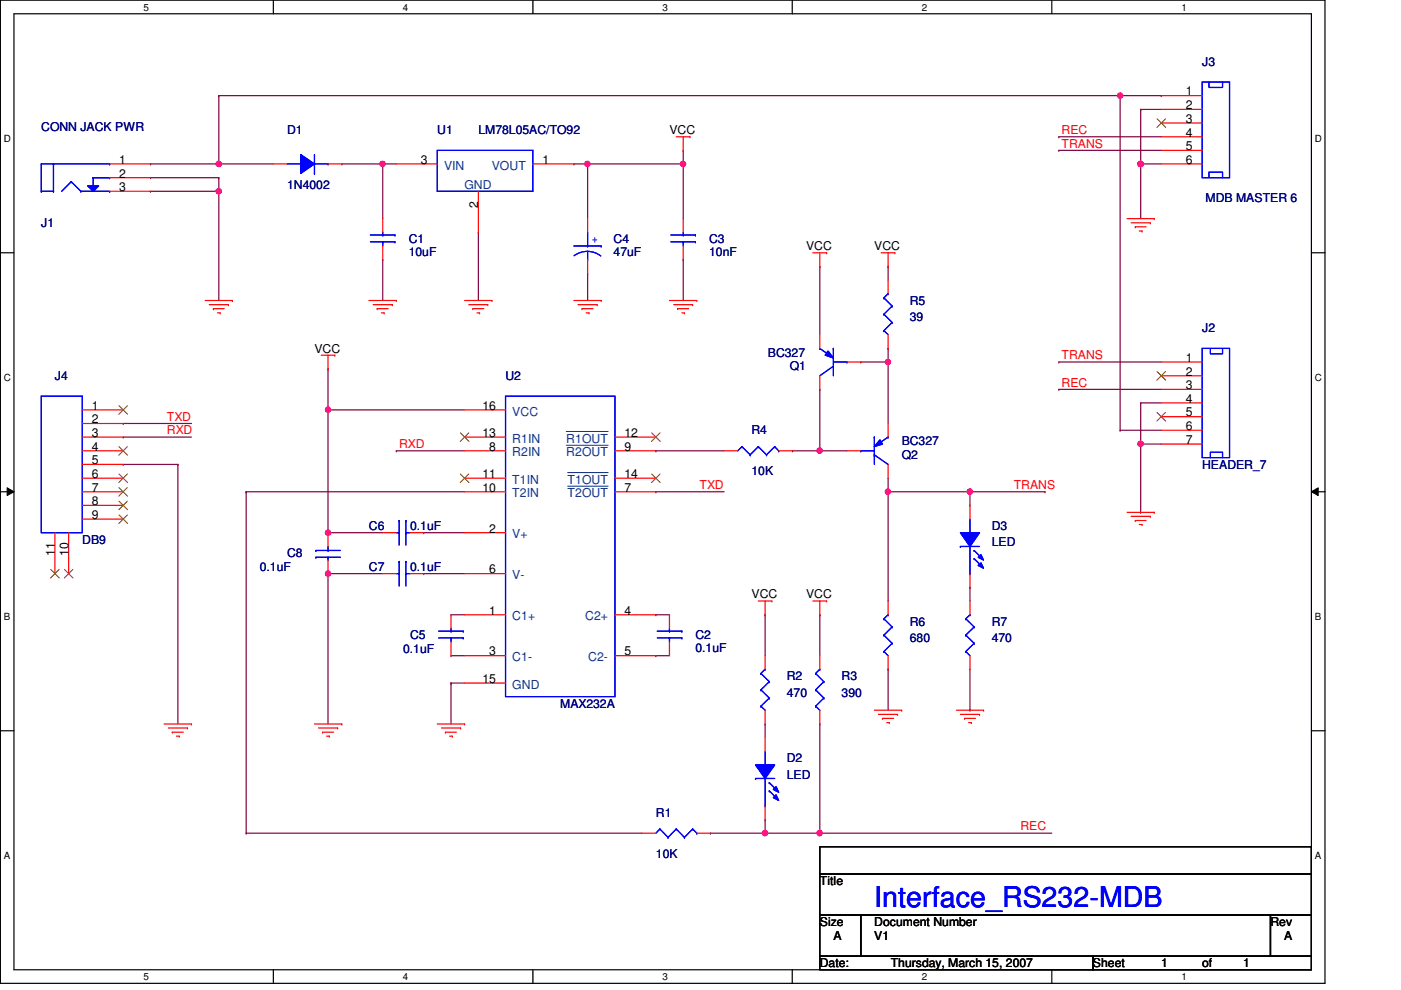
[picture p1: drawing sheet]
<svg xmlns="http://www.w3.org/2000/svg" width="297mm" height="210mm" viewBox="0 0 297 210" stroke-linecap="round" stroke-linejoin="round" font-family="sans-serif">
<path d="M.1 0h280.8v208.5h-280.8zM3 2.9h275v202.7h-275z" fill="none" stroke="#000" stroke-width=".25"/>
<g fill="#fff">
<path d="M30.4 .3h1.2v2.4h-1.2z"/>
<path d="M30.4 205.9h1.2v2.3h-1.2z"/>
</g>
<path d="M58 0v2.9M58 205.6v2.9" fill="none" stroke="#000" stroke-width=".25"/>
<g fill="#fff">
<path d="M85.4 .3h1.2v2.4h-1.2z"/>
<path d="M85.4 205.9h1.2v2.3h-1.2z"/>
</g>
<path d="M113 0v2.9M113 205.6v2.9" fill="none" stroke="#000" stroke-width=".25"/>
<g fill="#fff">
<path d="M140.5 .3h1.1v2.4h-1.1z"/>
<path d="M140.5 205.9h1.1v2.3h-1.1z"/>
</g>
<path d="M168 0v2.9M168 205.6v2.9" fill="none" stroke="#000" stroke-width=".25"/>
<g fill="#fff">
<path d="M195.4 .3h1.2v2.4h-1.2z"/>
<path d="M195.4 205.9h1.2v2.3h-1.2z"/>
</g>
<path d="M223 0v2.9M223 205.6v2.9" fill="none" stroke="#000" stroke-width=".25"/>
<g fill="#fff">
<path d="M250.5 .3h1.1v2.4h-1.1z"/>
<path d="M250.5 205.9h1.1v2.3h-1.1z"/>
<path d="M.8 28.2h1.5v2.4h-1.5z"/>
<path d="M278.8 28.2h1.4v2.4h-1.4z"/>
<path d="M.8 78.9h1.5v2.3h-1.5z"/>
<path d="M278.8 78.9h1.4v2.3h-1.4z"/>
</g>
<path d="M.1 53.6h2.9M278 53.6h2.9" fill="none" stroke="#000" stroke-width=".25"/>
<g fill="#fff">
<path d="M.8 129.6h1.4v2.3h-1.4z"/>
<path d="M278.8 129.6h1.3v2.3h-1.3z"/>
</g>
<path d="M.1 104.3h2.9M278 104.3h2.9" fill="none" stroke="#000" stroke-width=".25"/>
<path d="M1.5 103.4l1.5 .9-1.5 .8zM278 104.3l1.5-.9v1.7z" fill="#000"/>
<path d="M1.5 103.4l1.5 .9-1.5 .8zM278 104.3l1.5-.9v1.7z" fill="none" stroke="#000" stroke-width=".21"/>
<g fill="#fff">
<path d="M.8 180.3h1.4v2.3h-1.4z"/>
<path d="M278.8 180.3h1.3v2.3h-1.3z"/>
</g>
<path d="M.1 154.9h2.9M278 154.9h2.9" fill="none" stroke="#000" stroke-width=".25"/>
<path d="M31.9 37.7h.1M31.9 37.7h14.5M46.4 37.7h.1M46.4 37.7v2.9h-14.5M31.9 40.6h.1" fill="none" stroke="#800040" stroke-width=".25"/>
<circle cx="46.4" cy="40.6" r=".56" fill="#f0f"/>
<circle cx="46.4" cy="40.6" r=".56" fill="none" stroke="#f0f" stroke-width=".25"/>
<path d="M46.4 34.8h.1M46.4 34.8h11.6M46.4 40.6h.1M46.4 40.6v23.1" fill="none" stroke="#800040" stroke-width=".25"/>
<circle cx="46.4" cy="34.8" r=".56" fill="#f0f"/>
<circle cx="46.4" cy="34.8" r=".56" fill="none" stroke="#f0f" stroke-width=".25"/>
<path d="M81.1 34.8h.1M81.1 34.8h2.9M81.1 34.8v11.6M121.7 34.8h.1M121.7 34.8h2.9M81.1 55h.1M81.1 55v8.7" fill="none" stroke="#800040" stroke-width=".25"/>
<circle cx="81.1" cy="34.8" r=".56" fill="#f0f"/>
<circle cx="81.1" cy="34.8" r=".56" fill="none" stroke="#f0f" stroke-width=".25"/>
<path d="M72.5 34.8h.1M72.5 34.8h8.6M124.6 34.8h.1M124.6 34.8v11.6M101.4 49.2h.1M101.4 49.2v14.5M124.6 58h.1M124.6 58v5.7" fill="none" stroke="#800040" stroke-width=".25"/>
<circle cx="124.5" cy="34.8" r=".56" fill="#f0f"/>
<circle cx="124.5" cy="34.8" r=".56" fill="none" stroke="#f0f" stroke-width=".25"/>
<g fill="none" stroke="#800040" stroke-width=".25">
<path d="M144.9 34.8h.1M144.9 34.8v11.6M144.9 55h.1M144.9 55v8.7M89.8 112.9h.1M89.8 112.9h8.7M69.5 121.6h.1M69.5 121.6h11.6M69.5 121.6v31.9M89.8 121.6h.1M89.8 121.6h8.7M95.6 130.3h.1"/>
<path d="M95.6 139h.1M95.6 130.3h2.9M95.6 139h2.9M139.1 130.3h.1M139.1 139h.1M139.1 130.3h2.8M139.1 139h2.8"/>
</g>
<circle cx="69.5" cy="121.6" r=".56" fill="#f0f"/>
<circle cx="69.5" cy="121.6" r=".56" fill="none" stroke="#f0f" stroke-width=".25"/>
<path d="M69.5 86.9h.1M69.5 86.9v26M95.6 144.8h.1M95.6 144.8h2.9M95.6 144.8v8.7" fill="none" stroke="#800040" stroke-width=".25"/>
<circle cx="69.5" cy="112.9" r=".56" fill="#f0f"/>
<circle cx="69.5" cy="112.9" r=".56" fill="none" stroke="#f0f" stroke-width=".25"/>
<circle cx="69.5" cy="86.9" r=".56" fill="#f0f"/>
<circle cx="69.5" cy="86.9" r=".56" fill="none" stroke="#f0f" stroke-width=".25"/>
<g fill="none" stroke="#800040" stroke-width=".25">
<path d="M69.5 78.2h.1M69.5 78.2v8.7M26.1 89.8h.1M26.1 92.7h.1M26.1 98.5h.1M26.1 89.8h14.5M26.1 92.7h14.5M26.1 98.5h11.6M37.7 98.5h.1M37.7 98.5v55M69.5 86.9h.1M69.5 86.9h29"/>
<path d="M84 95.6h.1M84 95.6h14.5M52.2 104.3h.1M52.2 104.3h46.3M52.2 104.3v72.4M69.5 112.9h.1M69.5 112.9h11.6M139.1 104.3h.1M139.1 104.3h14.4M52.2 176.7h.1M52.2 176.7h83.9M162.2 176.7h.1"/>
<path d="M162.2 173.8h.1M162.2 176.7h11.6M162.2 173.8v2.9"/>
</g>
<circle cx="162.2" cy="176.6" r=".57" fill="#f0f"/>
<circle cx="162.2" cy="176.6" r=".57" fill="none" stroke="#f0f" stroke-width=".25"/>
<path d="M162.2 130.3h.1M162.2 130.3v8.7M162.2 153.5h.1M162.2 153.5v2.9M173.8 153.5h.1M173.8 153.5v23.2" fill="none" stroke="#800040" stroke-width=".25"/>
<circle cx="173.8" cy="176.6" r=".56" fill="#f0f"/>
<circle cx="173.8" cy="176.6" r=".56" fill="none" stroke="#f0f" stroke-width=".25"/>
<path d="M46.4 20.3h.1M46.4 20.3v14.5M224.5 31.9h.1M224.5 31.9h21.7M241.8 23.2h.1M241.8 34.8h.1M241.8 23.2h4.4M241.8 34.8h4.4M173.8 130.3h.1M173.8 130.3v8.7M173.8 176.7h.1M173.8 176.7h49.2" fill="none" stroke="#800040" stroke-width=".25"/>
<circle cx="241.8" cy="34.8" r=".56" fill="#f0f"/>
<circle cx="241.8" cy="34.8" r=".56" fill="none" stroke="#f0f" stroke-width=".25"/>
<path d="M31.9 34.8h.1M31.9 34.8h14.5M124.6 34.8h.1M124.6 34.8h20.3" fill="none" stroke="#800040" stroke-width=".25"/>
<circle cx="144.8" cy="34.8" r=".56" fill="#f0f"/>
<circle cx="144.8" cy="34.8" r=".56" fill="none" stroke="#f0f" stroke-width=".25"/>
<path d="M144.9 31.9h.1M144.9 31.9v2.9M139.1 95.6h.1M139.1 95.6h14.4M168 95.6h.1M173.8 82.5h.1M173.8 82.5v13.1h-5.8M150.6 176.7h.1M150.6 176.7h11.6" fill="none" stroke="#800040" stroke-width=".25"/>
<circle cx="173.8" cy="95.5" r=".56" fill="#f0f"/>
<circle cx="173.8" cy="95.5" r=".56" fill="none" stroke="#f0f" stroke-width=".25"/>
<path d="M173.8 56.5h.1M173.8 56.5v14.5M188.3 76.8h.1M188.3 76.8v13" fill="none" stroke="#800040" stroke-width=".25"/>
<circle cx="188.2" cy="76.7" r=".56" fill="#f0f"/>
<circle cx="188.2" cy="76.7" r=".56" fill="none" stroke="#f0f" stroke-width=".25"/>
<path d="M241.8 23.2h.1M241.8 23.2v11.6M188.3 56.5h.1M188.3 56.5v2.9M182.5 76.8h.1M188.3 73.9h.1M188.3 73.9v2.9h-5.8M173.8 95.6h.1M173.8 95.6h5.8" fill="none" stroke="#800040" stroke-width=".25"/>
<circle cx="241.8" cy="34.8" r=".56" fill="#f0f"/>
<circle cx="241.8" cy="34.8" r=".56" fill="none" stroke="#f0f" stroke-width=".25"/>
<path d="M188.3 104.3h.1M188.3 101.4v26M205.7 124.5h.1M205.7 124.5v2.9" fill="none" stroke="#800040" stroke-width=".25"/>
<circle cx="188.2" cy="104.2" r=".56" fill="#f0f"/>
<circle cx="188.2" cy="104.2" r=".56" fill="none" stroke="#f0f" stroke-width=".25"/>
<path d="M188.3 104.3h.1M188.3 104.3h17.4v2.8M205.7 107.1h.1M188.3 141.9h.1M188.3 141.9v8.7M205.7 150.6h.1M205.7 141.9v8.7" fill="none" stroke="#800040" stroke-width=".25"/>
<circle cx="205.6" cy="104.2" r=".57" fill="#f0f"/>
<circle cx="205.6" cy="104.2" r=".57" fill="none" stroke="#f0f" stroke-width=".25"/>
<path d="M46.4 20.3h191.1M224.5 29h.1M224.5 29h21.7M237.5 20.3h.1" fill="none" stroke="#800040" stroke-width=".25"/>
<circle cx="237.5" cy="20.3" r=".56" fill="#f0f"/>
<circle cx="237.5" cy="20.3" r=".56" fill="none" stroke="#f0f" stroke-width=".25"/>
<g fill="none" stroke="#800040" stroke-width=".25">
<path d="M237.5 20.3h.1M237.5 20.3h8.7M237.5 20.3v70.9M241.8 34.8h.1M241.8 34.8v11.6M246.2 20.3h.1M237.5 91.2h.1M237.5 91.2h8.7M241.8 85.4h.1M241.8 94.1h.1M241.8 85.4v8.7M241.8 85.4h4.4"/>
<path d="M205.7 104.3h15.9M221.6 104.3h.1"/>
</g>
<circle cx="241.8" cy="94.1" r=".56" fill="#f0f"/>
<circle cx="241.8" cy="94.1" r=".56" fill="none" stroke="#f0f" stroke-width=".25"/>
<path d="M224.5 76.8h.1M224.5 76.8h21.7M224.5 82.5h.1M224.5 82.5h21.7M241.8 94.1h.1M241.8 94.1h4.4M241.8 94.1v14.5M241.8 108.6h.1" fill="none" stroke="#800040" stroke-width=".25"/>
<g fill="none" stroke="#f00" stroke-width=".25">
<path d="M143.4 29h2.9M144.9 31.9h.1M144.9 29v2.9M146.3 29h.1M172.3 53.6h3M173.8 56.5h.1M173.8 53.6v2.9M175.3 53.6h.1M186.8 53.6h2.9M188.3 56.5h.1M188.3 53.6v2.9M189.7 53.6h.1"/>
<path d="M239 46.4h5.7M239.8 47.2h4.1M240.7 48.1h.1M240.7 48.1h2.3M241.6 49h.5M242.1 49h.1M243.9 47.2h.1M244.7 46.4h.1M43.5 63.7h5.8M44.4 64.6h4M45.3 65.4h.1M45.3 65.4h2.2"/>
<path d="M46.1 66.3h.6M46.7 66.3h.1M48.4 64.6h.1M49.3 63.7h.1M68.1 75.3h2.9M69.5 78.2h.1M69.5 75.3v2.9M71 75.3h.1M78.2 63.7h5.8M79.1 64.6h4.1M80 65.4h.1M80 65.4h2.3"/>
<path d="M80.9 66.3h.5M81.4 66.3h.1M83.2 64.6h.1M84 63.7h.1M98.5 63.7h5.8M99.4 64.6h4M100.2 65.4h.1M100.2 65.4h2.4M101.1 66.3h.6M101.7 66.3h.1M103.4 64.6h.1M104.3 63.7h.1"/>
<path d="M121.7 63.7h5.8M122.6 64.6h4M123.4 65.4h.1M123.4 65.4h2.3M124.3 66.3h.6M124.9 66.3h.1M126.6 64.6h.1M127.5 63.7h.1M141.9 63.7h5.8M142.8 64.6h4.1M143.7 65.4h.1M143.7 65.4h2.3"/>
<path d="M144.6 66.3h.5M145.1 66.3h.1M146.9 64.6h.1M147.7 63.7h.1M69.5 112.9v3M69.5 118.7v2.9M239 108.6h5.7M239.8 109.5h4.1M240.7 110.4h.1M240.7 110.4h2.3M241.6 111.2h.5M242.1 111.2h.1"/>
<path d="M243.9 109.5h.1M244.7 108.6h.1M160.8 127.4h2.9M162.2 130.3h.1M162.2 127.4v2.9M163.7 127.4h.1M172.3 127.4h3M173.8 130.3h.1M173.8 127.4v2.9M175.3 127.4h.1M34.8 153.5h5.8M35.7 154.3h4"/>
<path d="M36.5 155.2h.1M36.5 155.2h2.4M37.4 156.1h.6M38 156.1h.1M39.7 154.3h.1M40.6 153.5h.1M66.7 153.5h5.8M67.5 154.3h4.1M68.4 155.2h.1M68.4 155.2h2.3M69.3 156.1h.5M69.8 156.1h.1"/>
<path d="M71.6 154.3h.1M72.5 153.5h.1M92.7 153.5h5.8M93.6 154.3h4.1M94.4 155.2h.1M94.4 155.2h2.4M95.3 156.1h.6M95.9 156.1h.1M97.7 154.3h.1M98.5 153.5h.1M185.4 150.6h5.8M186.3 151.5h4"/>
<path d="M187.1 152.3h.1M187.1 152.3h2.3M188 153.2h.5M188.5 153.2h.1M190.3 151.5h.1M191.2 150.6h.1M202.8 150.6h5.7M203.6 151.5h4.1M204.5 152.3h.1M204.5 152.3h2.3M205.4 153.2h.5M205.9 153.2h.1"/>
<path d="M207.7 151.5h.1M208.5 150.6h.1"/>
</g>
<path d="M173.8 179.5h104.2v5.8h-104.2zM173.8 185.3h104.2v8.7h-104.2zM173.8 194h8.7v8.7h-8.7zM182.5 194h86.9v8.7h-86.9zM269.4 194h8.6v8.7h-8.6zM173.8 202.7h57.9v2.9h-57.9zM231.7 202.7h46.3v2.9h-46.3z" fill="none" stroke="#000" stroke-width=".25"/>
<g fill="none" stroke="#00f" stroke-width=".25">
<path d="M67 116.7h.1M67 118.2h.1M67 116.7h5.2M67 118.2h5.2M69.5 118.2h.1M69.5 116.7h.1M69.5 115.9v.8M69.5 118.2v.5M203.6 115.9h.1M203.6 115.9h4.1M205.7 112.9h.1M205.7 110.1v2.8"/>
<path d="M205.7 115.9v5.7M205.7 121.6h.1"/>
</g>
<path d="M203.6 112.9h4.1l-2 3z" fill-rule="evenodd" fill="#00f"/>
<path d="M203.6 112.9h4.1l-2 3z" fill="none" stroke="#00f" stroke-width=".25"/>
<path d="M207.4 119.9l.6-.6 .5 1.2z" fill-rule="evenodd" fill="#00f"/>
<path d="M207.4 119.9l.6-.6 .5 1.2z" fill="none" stroke="#00f" stroke-width=".25"/>
<path d="M207.4 118.2l.6-.6 .5 1.1z" fill-rule="evenodd" fill="#00f"/>
<path d="M203.6 115.9h.1M203.6 115.9h4.1M205.7 112.9h.1M205.7 110.1v2.8M205.7 115.9v5.7M206.5 116.7h.1M206.5 118.4h.1M206.5 116.7l1.8 1.7M206.5 118.4l1.8 1.8M207.4 118.2l.6-.6 .5 1.1zM205.7 121.6h.1" fill="none" stroke="#00f" stroke-width=".25"/>
<path d="M203.6 112.9h4.1l-2 3z" fill-rule="evenodd" fill="#00f"/>
<path d="M203.6 112.9h4.1l-2 3z" fill="none" stroke="#00f" stroke-width=".25"/>
<path d="M207.4 119.9l.6-.6 .5 1.2z" fill-rule="evenodd" fill="#00f"/>
<path d="M207.4 119.9l.6-.6 .5 1.2z" fill="none" stroke="#00f" stroke-width=".25"/>
<path d="M207.4 118.2l.6-.6 .5 1.1z" fill-rule="evenodd" fill="#00f"/>
<g fill="none" stroke="#00f" stroke-width=".25">
<path d="M254.9 17.4h5.8v20.3h-5.8zM256.3 17.4v1.1h2.9v-1.1M92.7 31.9h20.3v8.7h-20.3zM256.3 37.7v-1.2h2.9v1.2M187.4 70.1h.1M187.4 66.6h.1M187.4 63.2h.1M187.4 70.1l.9 .9M187.4 66.6l1.7 1.8M187.4 63.2l1.7 1.7M188.3 62.3h.1M188.3 62.3l-.9 .9"/>
<path d="M189.1 68.4h.1M189.1 64.9h.1M189.1 68.4l-1.7 1.7M189.1 64.9l-1.7 1.7M157.3 94.7h.1M157.3 94.7l-.9 .9M157.3 94.7l1.7 1.7M159 96.4h.1M160.8 94.7h.1M160.8 94.7l-1.8 1.7M160.8 94.7l1.7 1.7M162.5 96.4h.1"/>
<path d="M164.2 94.7h.1M164.2 94.7l-1.7 1.7M164.2 94.7l.9 .9M165.1 95.6h.1M182.5 95.6h.1M182.5 95.6h2.9M185.4 96.4h.1M185.4 92.7h.1M185.4 96.4l2.9 2.1M185.4 92.7v5.8M188.3 92.7h.1M188.3 92.7l-2.9 2"/>
<path d="M206.5 116.7h.1M206.5 118.4h.1M206.5 116.7l1.8 1.7M206.5 118.4l1.8 1.8M207.4 118.2l.6-.6 .5 1.1zM93 135.3h5.2M93 133.8h5.2M95.6 133.8h.1M95.6 135.3h.1M95.6 133.2v.6M95.6 135.3v.8M98.2 135.3h.1"/>
<path d="M98.2 133.8h.1M204.8 138.1h.1M204.8 134.7h.1M204.8 131.2h.1M204.8 138.1l.9 .9M204.8 134.7l1.7 1.7M204.8 131.2l1.7 1.7M205.7 130.3h.1M205.7 130.3l-.9 .9M206.5 136.4h.1M206.5 132.9h.1M206.5 136.4l-1.7 1.7"/>
<path d="M206.5 132.9l-1.7 1.8"/>
</g>
<g fill="none" stroke="#f00" stroke-width=".25">
<path d="M84 34.8h8.7M113 34.8h8.7M246.2 20.3h8.7M246.2 23.2h8.7M246.2 26.1h8.7M246.2 29h8.7M246.2 31.9h8.7M246.2 34.8h8.7M101.4 40.6v8.6M188.3 59.4v2.9M188.3 71v2.9M153.5 95.6h2.9"/>
<path d="M165.1 95.6h2.9M205.7 107.1v3M95.6 130.3v2.9M95.6 136.1v2.9M205.7 121.6v2.9M205.7 127.4v2.9M205.7 139v2.9"/>
</g>
<path d="M245.3 25.2l1.8 1.8M247.1 25.2l-1.8 1.8" fill="none" stroke="#804000" stroke-width=".21"/>
<path d="M186.6 93.3l.5 .8-1.7 .6z" fill="#00f"/>
<path d="M182.5 95.6h.1M182.5 95.6h2.9M185.4 96.4h.1M185.4 92.7h.1M185.4 96.4l2.9 2.1M185.4 92.7v5.8M186.6 93.3l.5 .8-1.7 .6zM188.3 92.7h.1M188.3 92.7l-2.9 2" fill="none" stroke="#00f" stroke-width=".25"/>
<path d="M186.6 93.3l.5 .8-1.7 .6z" fill="#00f"/>
<path d="M186.6 93.3l.5 .8-1.7 .6z" fill="none" stroke="#00f" stroke-width=".25"/>
<path d="M179.6 95.6h2.9M188.3 89.8v2.9M188.3 98.5v2.9" fill="none" stroke="#f00" stroke-width=".25"/>
<path d="M18.6 39.4h2.3l-1.1 1.2z" fill="#00f"/>
<g fill="none" stroke="#00f" stroke-width=".25">
<path d="M8.8 34.8h.1M8.8 34.8h14.4M8.8 34.8v5.8M11.3 34.8h.1M11.3 34.8v5.8M15.1 38.5h.1M15.1 38.5l-2 2.1M15.1 38.5l2 2.1M18.6 39.4h2.3l-1.1 1.2zM19.8 37.7h.1M19.8 37.7h3.4M19.8 37.7v1.7"/>
<path d="M23.2 37.7h.1M23.2 34.8h.1M8.8 40.6h.1M8.8 40.6h2.5M11.3 40.6h.1M17.1 40.6h.1M17.1 40.6h6.1M23.2 40.6h.1"/>
</g>
<path d="M18.6 39.4h2.3l-1.1 1.2z" fill="#00f"/>
<g fill="none" stroke="#00f" stroke-width=".25">
<path d="M8.8 34.8h.1M8.8 34.8h14.4M8.8 34.8v5.8M11.3 34.8h.1M11.3 34.8v5.8M15.1 38.5h.1M15.1 38.5l-2 2.1M15.1 38.5l2 2.1M18.6 39.4h2.3l-1.1 1.2zM19.8 37.7h.1M19.8 37.7h3.4M19.8 37.7v1.7"/>
<path d="M23.2 37.7h.1M23.2 34.8h.1M8.8 40.6h.1M8.8 40.6h2.5M11.3 40.6h.1M17.1 40.6h.1M17.1 40.6h6.1M23.2 40.6h.1M142.2 51.3h5.2M142.2 49.8h5.2M144.9 49.8h.1M144.9 51.3h.1"/>
<path d="M144.9 49.2v.6M144.9 51.3v.9M147.4 51.3h.1M147.4 49.8h.1M173.8 73.9h.1M173.8 73.9l2.9 2M176.7 77.6h.1M176.7 73.9h.1M176.7 77.6l-2.9 2.1M176.7 73.9v5.8M176.7 76.8h2.9M179.6 76.8h.1"/>
<path d="M84.6 119h.1M84.6 119v5.2M86.1 119h.1M86.1 119v5.2M84 121.6h.6M84.6 121.6h.1M86.1 121.6h.1M86.1 121.6h.8M187.4 138.1h.1M187.4 134.7h.1M187.4 131.2h.1M187.4 138.1l.9 .9"/>
<path d="M187.4 134.7l1.7 1.7M187.4 131.2l1.7 1.7M188.3 130.3h.1M188.3 130.3l-.9 .9M189.1 136.4h.1M189.1 132.9h.1M189.1 136.4l-1.7 1.7M189.1 132.9l-1.7 1.8"/>
</g>
<path d="M23.2 37.7h8.7M23.2 34.8h8.7M23.2 40.6h8.7M144.9 46.4v2.8M144.9 52.2v2.8M81.1 121.6h2.9M86.9 121.6h2.9M188.3 127.4v2.9M188.3 139v2.9" fill="none" stroke="#f00" stroke-width=".25"/>
<path d="M175.6 74.4l1.1 1.5-1.7-.6z" fill="#00f"/>
<path d="M173.8 73.9h.1M173.8 73.9l2.9 2M175.6 74.4l1.1 1.5-1.7-.6zM176.7 77.6h.1M176.7 73.9h.1M176.7 77.6l-2.9 2.1M176.7 73.9v5.8M176.7 76.8h2.9M179.6 76.8h.1" fill="none" stroke="#00f" stroke-width=".25"/>
<path d="M175.6 74.4l1.1 1.5-1.7-.6z" fill="#00f"/>
<g fill="none" stroke="#00f" stroke-width=".25">
<path d="M175.6 74.4l1.1 1.5-1.7-.6zM107.2 84h23.2v63.7h-23.2zM162.2 159.3v2.9M139.9 175.8h.1M139.9 175.8l-.8 .9M139.9 175.8l1.7 1.7M141.6 177.5h.1M143.4 175.8h.1M143.4 175.8l-1.8 1.7M143.4 175.8l1.7 1.7M145.1 177.5h.1M146.9 175.8h.1"/>
<path d="M146.9 175.8l-1.8 1.7M146.9 175.8l.8 .9M147.7 176.7h.1M160.2 165.1h.1M160.2 165.1h4M162.2 162.2h.1M162.2 170.9h.1M162.2 165.1v5.8"/>
</g>
<g fill="none" stroke="#f00" stroke-width=".25">
<path d="M173.8 71v2.9M173.8 79.7v2.8M179.6 76.8h2.9M98.5 86.9h8.7M98.5 92.7h8.7M98.5 95.6h8.7M130.4 92.7h8.7M130.4 95.6h8.7M98.5 112.9h8.7M98.5 101.4h8.7M98.5 104.3h8.7M130.4 101.4h8.7"/>
<path d="M130.4 104.3h8.7M98.5 130.3h8.7M98.5 139h8.7M98.5 121.6h8.7M130.4 130.3h8.7M130.4 139h8.7M98.5 144.8h8.7M136.1 176.7h3M147.7 176.7h2.9"/>
</g>
<path d="M97.6 91.8l1.8 1.8M99.4 91.8l-1.8 1.8M138.2 91.8l1.8 1.8M140 91.8l-1.9 1.8M97.6 100.5l1.8 1.8M99.4 100.5l-1.8 1.8M138.2 100.5l1.8 1.8M140 100.5l-1.9 1.8" fill="none" stroke="#804000" stroke-width=".21"/>
<path d="M120.1 91.5h8.8M120.1 94.4h8.8M120.3 100.2h8.6M120.3 103.1h8.6" fill="none" stroke="#004080" stroke-width=".21"/>
<path d="M160.2 162.2h4l-2 2.9z" fill-rule="evenodd" fill="#00f"/>
<path d="M160.2 162.2h4l-2 2.9z" fill="none" stroke="#00f" stroke-width=".25"/>
<path d="M164.5 168.5l.6 1.2-1.1-.6z" fill-rule="evenodd" fill="#00f"/>
<path d="M164.5 168.5l.6 1.2-1.1-.6z" fill="none" stroke="#00f" stroke-width=".25"/>
<path d="M164.5 166.8l.6 1.2-1.1-.6z" fill-rule="evenodd" fill="#00f"/>
<path d="M162.2 159.3v2.9M160.2 165.1h.1M160.2 165.1h4M162.2 162.2h.1M162.2 170.9h.1M162.2 165.1v5.8M163.1 165.9h.1M163.1 167.7h.1M163.1 165.9l1.7 1.8M163.1 167.7l1.7 1.7M164.5 166.8l.6 1.2-1.1-.6z" fill="none" stroke="#00f" stroke-width=".25"/>
<path d="M160.2 162.2h4l-2 2.9z" fill-rule="evenodd" fill="#00f"/>
<path d="M160.2 162.2h4l-2 2.9z" fill="none" stroke="#00f" stroke-width=".25"/>
<path d="M164.5 168.5l.6 1.2-1.1-.6z" fill-rule="evenodd" fill="#00f"/>
<path d="M164.5 168.5l.6 1.2-1.1-.6z" fill="none" stroke="#00f" stroke-width=".25"/>
<path d="M164.5 166.8l.6 1.2-1.1-.6z" fill-rule="evenodd" fill="#00f"/>
<g fill="none" stroke="#00f" stroke-width=".25">
<path d="M60.9 34.8h2.9M63.8 34.8h.1M66.7 36.8h.1M66.7 32.8v4M66.7 34.8h2.8M69.5 34.8h.1M121.7 52.2h5.8M124.6 55h.1M124.6 52.2h.1M124.6 53.3l1.5 .2 1.3 .8M124.6 53.3l-1.6 .2-1.3 .7M124.6 49.2v3"/>
<path d="M124.6 53.3v1.7M127.5 52.2h.1M254.9 73.9h5.8v23.1h-5.8zM256.6 73.9v1.1h2.6v-1.1M8.8 84h8.6v28.9h-8.6zM256.6 97v-1.1h2.6v1.1M84 112.9h.6M84.6 112.9h.1M84.6 110.4h.1M84.6 110.4v5.2M86.1 110.4h.1M86.1 112.9h.1"/>
<path d="M86.1 112.9h.8M86.1 110.4v5.2M139.4 135.3h5.2M139.4 133.8h5.2M141.9 133.8h.1M141.9 135.3h.1M141.9 133.2v.6M141.9 135.3v.8M144.6 135.3h.1M144.6 133.8h.1M172.9 149.7h.1M172.9 146.3h.1"/>
<path d="M172.9 142.8h.1M172.9 149.7l.9 .9M172.9 146.3l1.8 1.7M172.9 142.8l1.8 1.7M173.8 141.9h.1M173.8 141.9l-.9 .9M174.7 148h.1M174.7 144.5h.1M174.7 148l-1.8 1.7M174.7 144.5l-1.8 1.8M163.1 165.9h.1M163.1 167.7h.1"/>
<path d="M163.1 165.9l1.7 1.8M163.1 167.7l1.7 1.7M164.5 166.8l.6 1.2-1.1-.6z"/>
</g>
<g fill="none" stroke="#f00" stroke-width=".25">
<path d="M124.6 46.4v2.8M124.6 55v3M246.2 76.8h8.7M246.2 79.7h8.7M17.4 86.9h8.7M17.4 89.8h8.7M17.4 92.7h8.7M17.4 95.6h8.7M17.4 98.5h8.7M246.2 82.5h8.7M246.2 85.4h8.7M246.2 88.3h8.7"/>
<path d="M246.2 91.2h8.7M246.2 94.1h8.7M11.6 112.9v8.7M14.6 112.9v8.7M17.4 101.4h8.7M17.4 104.3h8.7M17.4 107.1h8.7M17.4 110.1h8.7M81.1 112.9h2.9M86.9 112.9h2.9M141.9 130.3v2.9M141.9 136.1v2.9"/>
<path d="M173.8 139v2.9M162.2 156.4v2.9M173.8 150.6v2.9M162.2 170.9v2.9"/>
</g>
<g fill="none" stroke="#804000" stroke-width=".21">
<path d="M245.3 78.8l1.8 1.8M247.1 78.8l-1.8 1.8M25.2 86l1.8 1.8M25.2 94.7l1.8 1.8M27 86l-1.8 1.8M27 94.7l-1.8 1.8M245.3 87.5l1.8 1.8M247.1 87.5l-1.8 1.8M25.2 100.5l1.8 1.8M25.2 103.4l1.8 1.8M25.2 106.3l1.8 1.8M25.2 109.2l1.8 1.8"/>
<path d="M27 100.5l-1.8 1.8M27 103.4l-1.8 1.8M27 106.3l-1.8 1.8M27 109.2l-1.8 1.8M10.7 120.7l1.9 1.9M12.5 120.7l-1.8 1.9M13.7 120.7l1.8 1.9M15.4 120.7l-1.8 1.9"/>
</g>
<path d="M63.8 32.8l2.9 2-2.9 2z" fill-rule="evenodd" fill="#00f"/>
<path d="M60.9 34.8h2.9M63.8 32.8l2.9 2-2.9 2zM63.8 34.8h.1M66.7 36.8h.1M66.7 32.8v4M66.7 34.8h2.8M69.5 34.8h.1" fill="none" stroke="#00f" stroke-width=".25"/>
<path d="M63.8 32.8l2.9 2-2.9 2z" fill-rule="evenodd" fill="#00f"/>
<g fill="none" stroke="#00f" stroke-width=".25">
<path d="M63.8 32.8l2.9 2-2.9 2zM78.5 51.3h5.2M78.5 49.8h5.2M81.1 49.8h.1M81.1 51.3h.1M81.1 49.2v.6M81.1 51.3v.9M83.7 51.3h.1M83.7 49.8h.1M161.3 149.7h.1M161.3 146.3h.1M161.3 142.8h.1"/>
<path d="M161.3 149.7l.9 .9M161.3 146.3l1.8 1.7M161.3 142.8l1.8 1.7M162.2 141.9h.1M162.2 141.9l-.9 .9M163.1 148h.1M163.1 144.5h.1M163.1 148l-1.8 1.7M163.1 144.5l-1.8 1.8"/>
</g>
<path d="M58 34.8h2.9M69.5 34.8h3M81.1 46.4v2.8M81.1 52.2v2.8M162.2 139v2.9M162.2 150.6v2.9" fill="none" stroke="#f00" stroke-width=".25"/>
<circle cx="46.4" cy="40.6" r=".56" fill="#f0f"/>
<circle cx="46.4" cy="40.6" r=".56" fill="none" stroke="#f0f" stroke-width=".25"/>
<circle cx="46.4" cy="34.8" r=".56" fill="#f0f"/>
<circle cx="46.4" cy="34.8" r=".56" fill="none" stroke="#f0f" stroke-width=".25"/>
<circle cx="81.1" cy="34.8" r=".56" fill="#f0f"/>
<circle cx="81.1" cy="34.8" r=".56" fill="none" stroke="#f0f" stroke-width=".25"/>
<circle cx="124.5" cy="34.8" r=".56" fill="#f0f"/>
<circle cx="124.5" cy="34.8" r=".56" fill="none" stroke="#f0f" stroke-width=".25"/>
<circle cx="69.5" cy="121.6" r=".56" fill="#f0f"/>
<circle cx="69.5" cy="121.6" r=".56" fill="none" stroke="#f0f" stroke-width=".25"/>
<circle cx="69.5" cy="112.9" r=".56" fill="#f0f"/>
<circle cx="69.5" cy="112.9" r=".56" fill="none" stroke="#f0f" stroke-width=".25"/>
<circle cx="69.5" cy="86.9" r=".56" fill="#f0f"/>
<circle cx="69.5" cy="86.9" r=".56" fill="none" stroke="#f0f" stroke-width=".25"/>
<circle cx="162.2" cy="176.6" r=".57" fill="#f0f"/>
<circle cx="162.2" cy="176.6" r=".57" fill="none" stroke="#f0f" stroke-width=".25"/>
<circle cx="173.8" cy="176.6" r=".56" fill="#f0f"/>
<circle cx="173.8" cy="176.6" r=".56" fill="none" stroke="#f0f" stroke-width=".25"/>
<circle cx="241.8" cy="34.8" r=".56" fill="#f0f"/>
<circle cx="241.8" cy="34.8" r=".56" fill="none" stroke="#f0f" stroke-width=".25"/>
<circle cx="144.8" cy="34.8" r=".56" fill="#f0f"/>
<circle cx="144.8" cy="34.8" r=".56" fill="none" stroke="#f0f" stroke-width=".25"/>
<circle cx="173.8" cy="95.5" r=".56" fill="#f0f"/>
<circle cx="173.8" cy="95.5" r=".56" fill="none" stroke="#f0f" stroke-width=".25"/>
<circle cx="188.2" cy="76.7" r=".56" fill="#f0f"/>
<circle cx="188.2" cy="76.7" r=".56" fill="none" stroke="#f0f" stroke-width=".25"/>
<circle cx="241.8" cy="34.8" r=".56" fill="#f0f"/>
<circle cx="241.8" cy="34.8" r=".56" fill="none" stroke="#f0f" stroke-width=".25"/>
<circle cx="188.2" cy="104.2" r=".56" fill="#f0f"/>
<circle cx="188.2" cy="104.2" r=".56" fill="none" stroke="#f0f" stroke-width=".25"/>
<circle cx="205.6" cy="104.2" r=".57" fill="#f0f"/>
<circle cx="205.6" cy="104.2" r=".57" fill="none" stroke="#f0f" stroke-width=".25"/>
<circle cx="237.5" cy="20.3" r=".56" fill="#f0f"/>
<circle cx="237.5" cy="20.3" r=".56" fill="none" stroke="#f0f" stroke-width=".25"/>
<circle cx="241.8" cy="94.1" r=".56" fill="#f0f"/>
<circle cx="241.8" cy="94.1" r=".56" fill="none" stroke="#f0f" stroke-width=".25"/>
<text font-size="6.1" fill="#00f" x="185.4" y="192.2">Interface_RS232-MDB</text>
<g font-size="2.6" fill="#000080">
<text x="254.9" y="13.9">J3</text>
<text x="8.8" y="27.9">CONN JACK PWR</text>
<text x="60.9" y="28.4">D1</text>
<text x="92.7" y="28.4">U1</text>
<text x="101.4" y="28.4">LM78L05AC/TO92</text>
<text x="60.9" y="40">1N4002</text>
<text x="255.6" y="42.9">MDB MASTER 6</text>
<text x="8.8" y="48.1">J1</text>
<text x="86.7" y="51.6">C1</text>
<text x="130.1" y="51.6">C4</text>
<text x="150.4" y="51.6">C3</text>
<text x="86.7" y="54.2">10uF</text>
<text x="130.1" y="54.2">47uF</text>
<text x="150.4" y="54.2">10nF</text>
<text x="192.9" y="64.6">R5</text>
<text x="192.9" y="68.1">39</text>
<text x="254.9" y="70.4">J2</text>
<text x="162.8" y="75.6">BC327</text>
<text x="11.6" y="80.5">J4</text>
<text x="107.2" y="80.5">U2</text>
<text x="167.4" y="78.5">Q1</text>
<text x="159.3" y="92.1">R4</text>
<text x="191.2" y="94.4">BC327</text>
<text x="159.3" y="100.8">10K</text>
<text x="191.2" y="97.3">Q2</text>
<text x="254.9" y="99.4">HEADER_7</text>
<text x="78.2" y="112.4">C6</text>
<text x="86.9" y="112.4">0.1uF</text>
<text x="210.3" y="112.4">D3</text>
<text x="17.4" y="115.3">DB9</text>
<text x="60.9" y="118.2">C8</text>
<text x="210.3" y="115.9">LED</text>
<text x="55.1" y="121.1">0.1uF</text>
<text x="78.2" y="121.1">C7</text>
<text x="86.9" y="121.1">0.1uF</text>
<text x="86.9" y="135.6">C5</text>
<text x="147.4" y="135.6">C2</text>
<text x="192.9" y="132.7">R6</text>
<text x="192.9" y="136.1">680</text>
<text x="210.3" y="132.7">R7</text>
<text x="210.3" y="136.1">470</text>
<text x="85.5" y="138.4">0.1uF</text>
<text x="147.4" y="138.2">0.1uF</text>
<text x="166.8" y="144.2">R2</text>
<text x="166.8" y="147.7">470</text>
<text x="178.4" y="144.2">R3</text>
<text x="178.4" y="147.7">390</text>
<text x="118.8" y="150">MAX232A</text>
<text x="166.8" y="161.6">D2</text>
<text x="166.8" y="165.1">LED</text>
<text x="139.1" y="173.2">R1</text>
<text x="139.1" y="181.9">10K</text>
</g>
<g font-size="2.6">
<text x="251.4" y="20.2">1</text>
<text x="251.4" y="23.2">2</text>
<text x="141.9" y="28.4">VCC</text>
<text x="251.4" y="26">3</text>
<text x="251.4" y="29">4</text>
<text x="25.3" y="34.7">1</text>
<text x="89.2" y="34.7">3</text>
<text x="115" y="34.7">1</text>
<text x="251.4" y="31.8">5</text>
<text x="251.4" y="34.7">6</text>
<text x="25.3" y="40.5">3</text>
<text x="25.3" y="37.6">2</text>
<text x="101.4" y="44" transform="rotate(-90 101.4 44)">2</text>
<text x="170.9" y="53">VCC</text>
<text x="185.4" y="53">VCC</text>
<text x="66.7" y="74.8">VCC</text>
<text x="251.4" y="76.7">1</text>
<text x="251.4" y="79.6">2</text>
<text x="251.4" y="82.5">3</text>
<text x="19.5" y="86.9">1</text>
<text x="19.5" y="89.7">2</text>
<text x="102.3" y="86.9">16</text>
<text x="251.4" y="85.4">4</text>
<text x="251.4" y="88.3">5</text>
<text x="19.5" y="92.6">3</text>
<text x="19.5" y="95.5">4</text>
<text x="102.3" y="92.6">13</text>
<text x="103.7" y="95.5">8</text>
<text x="132.4" y="92.6">12</text>
<text x="132.4" y="95.5">9</text>
<text x="251.4" y="91.2">6</text>
<text x="251.4" y="94.1">7</text>
<text x="19.5" y="98.4">5</text>
<text x="19.5" y="101.3">6</text>
<text x="102.3" y="101.3">11</text>
<text x="132.4" y="101.3">14</text>
<text x="19.5" y="104.2">7</text>
<text x="19.5" y="107.1">8</text>
<text x="102.3" y="104.2">10</text>
<text x="132.4" y="104.2">7</text>
<text x="19.5" y="110">9</text>
<text x="103.7" y="112.9">2</text>
<text x="11.6" y="117.9" transform="rotate(-90 11.6 117.9)">11</text>
<text x="14.5" y="117.9" transform="rotate(-90 14.5 117.9)">10</text>
<text x="103.7" y="121.6">6</text>
<text x="103.7" y="130.3">1</text>
<text x="132.4" y="130.3">4</text>
<text x="159.3" y="126.9">VCC</text>
<text x="170.9" y="126.9">VCC</text>
<text x="103.7" y="139">3</text>
<text x="132.4" y="139">5</text>
<text x="102.3" y="144.8">15</text>
<text x="173.8" y="187.7">Title</text>
<text x="173.8" y="196.3">Size</text>
<text x="185.4" y="196.3">Document Number</text>
<text x="269.4" y="196.3">Rev</text>
<text x="176.7" y="199.3">A</text>
<text x="185.4" y="199.3">V1</text>
<text x="272.2" y="199.3">A</text>
<text x="173.8" y="205.1">Date:</text>
<text x="188.8" y="205.1">Thursday, March 15, 2007</text>
<text x="231.7" y="205.1">Sheet</text>
<text x="246.2" y="205.1">1</text>
<text x="254.9" y="205.1">of</text>
<text x="263.6" y="205.1">1</text>
</g>
<g font-size="2.6" fill="#f00">
<text x="225.1" y="28.4">REC</text>
<text x="225.1" y="31.3">TRANS</text>
<text x="225.1" y="76.2">TRANS</text>
<text x="225.1" y="82">REC</text>
<text x="35.4" y="89.2">TXD</text>
<text x="35.4" y="92.1">RXD</text>
<text x="84.6" y="95">RXD</text>
<text x="148.3" y="103.7">TXD</text>
<text x="214.9" y="103.7">TRANS</text>
<text x="216.4" y="176.1">REC</text>
</g>
<g font-size="2.6" fill="#004080">
<text x="94.1" y="35.9">VIN</text>
<text x="104.3" y="35.9">VOUT</text>
<text x="98.5" y="40">GND</text>
<text x="108.6" y="88.1">VCC</text>
<text x="108.6" y="93.9">R1IN</text>
<text x="120.1" y="93.9">R1OUT</text>
<text x="108.6" y="96.8">R2IN</text>
<text x="120.1" y="96.8">R2OUT</text>
<text x="108.6" y="102.6">T1IN</text>
<text x="108.6" y="105.5">T2IN</text>
<text x="120.4" y="102.6">T1OUT</text>
<text x="120.4" y="105.5">T2OUT</text>
<text x="108.6" y="114.1">V+</text>
<text x="108.6" y="122.8">V-</text>
<text x="108.6" y="131.5">C1+</text>
<text x="124.1" y="131.5">C2+</text>
<text x="108.6" y="140.2">C1-</text>
<text x="124.7" y="140.2">C2-</text>
<text x="108.6" y="146">GND</text>
</g>
<text font-size="2.6" fill="#00f" x="125.4" y="51.6">+</text>
<g font-size="2.1">
<text x="30.4" y="2.2">5</text>
<text x="85.4" y="2.2">4</text>
<text x="140.5" y="2.2">3</text>
<text x="195.4" y="2.2">2</text>
<text x="250.5" y="2.2">1</text>
<text x=".8" y="30.1">D</text>
<text x="278.8" y="30.1">D</text>
<text x=".8" y="80.8">C</text>
<text x="278.8" y="80.8">C</text>
<text x=".8" y="131.5">B</text>
<text x="278.8" y="131.5">B</text>
<text x=".8" y="182.2">A</text>
<text x="278.8" y="182.2">A</text>
<text x="30.4" y="207.8">5</text>
<text x="85.4" y="207.8">4</text>
<text x="140.5" y="207.8">3</text>
<text x="195.4" y="207.8">2</text>
<text x="250.5" y="207.8">1</text>
</g>
</svg>
